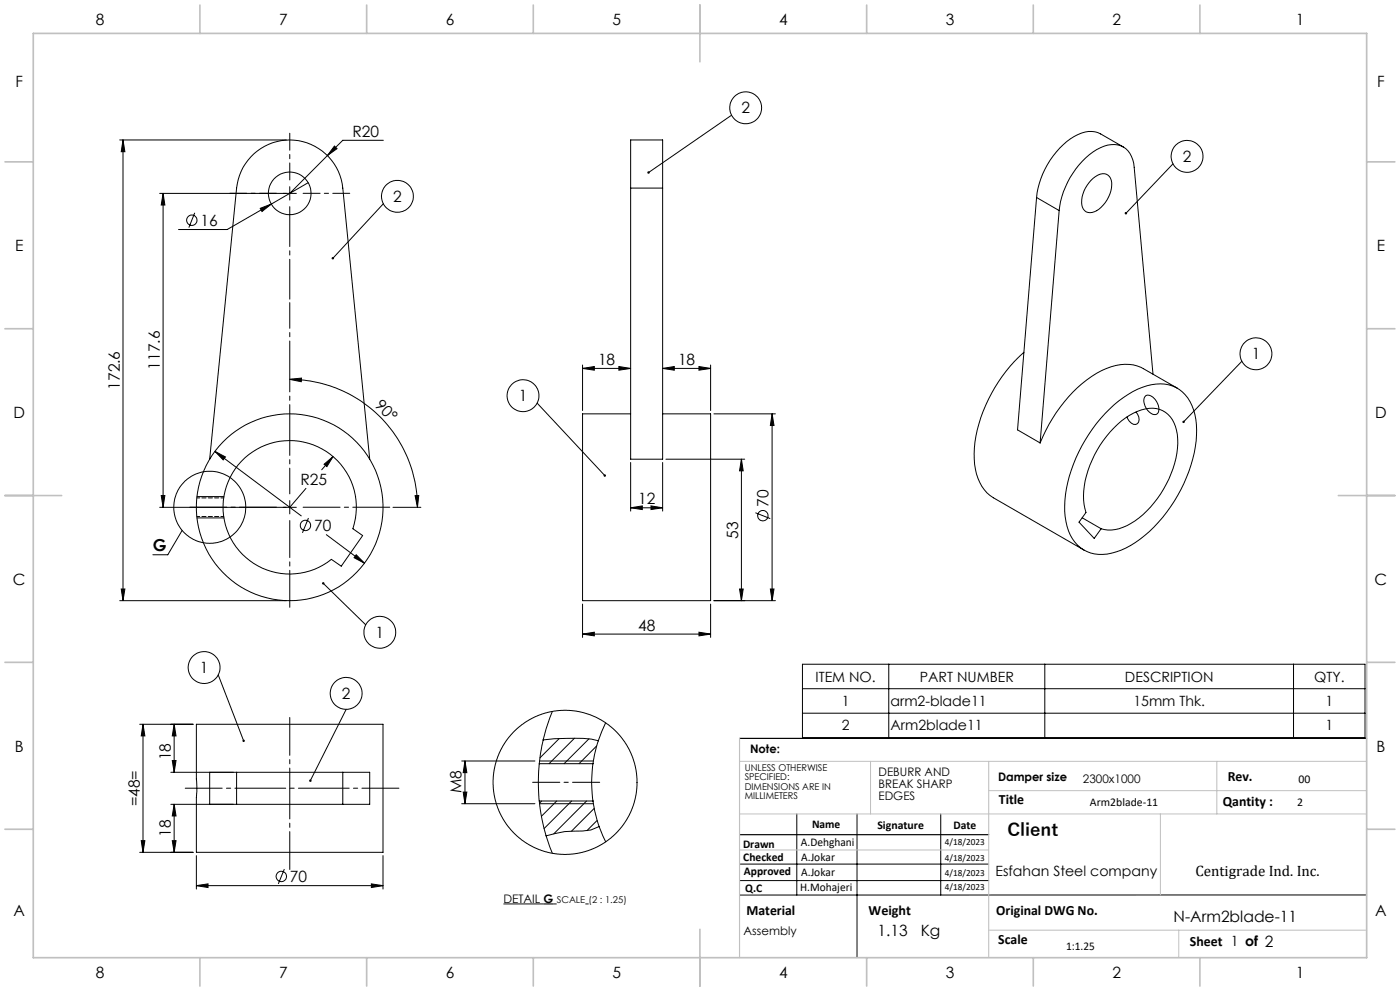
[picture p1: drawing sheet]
<svg xmlns="http://www.w3.org/2000/svg" width="420mm" height="297mm" viewBox="0 0 420 297" stroke-linecap="round" stroke-linejoin="round" font-family="sans-serif">
<g fill="none" stroke="#000" stroke-width=".3">
<path d="M219.5 34.5l-24.9 17.2M35.9 41.9h50M36.9 41.9l.6 3.6h-1.1zM36.9 41.9v138.1M47.9 58h41M48.9 58v94M48.9 58l.6 3.5h-1.1zM86.9 55.9v4.1M92.5 54.7l-11.1 6.5M98.2 46.6l-11.3 11.4M100.3 43.8l.8 .8-2.9 2zM115 42h-12.2l-4.6 4.6"/>
<path d="M189.2 56.4v-14.5h9.6v14.5M189.2 56.4v81.2h9.6v-81.2M189.2 56.4h9.6M311 59.2l6.7 3.9M311 59.2l-5.7 69.6 6.7 3.9M327.3 54l1.3-1.1a2.84 2.84 0 0 1 3.5-.6 2.84 2.84 0 0 1 1.4 3.2 9.3 9.3 0 0 1-5.9 8.2 2.61 2.61 0 0 1-3.1-3 9.7 9.7 0 0 1 2.8-6.7zM337 44.1l-6.8-4a7.8 7.8 0 0 0-8 .8 24.9 24.9 0 0 0-11.2 18.3M351.9 49.1l-14.1 14.8M58.4 63.8l-1.7 4.4M78.1 62.4l3.3-1.2-2.8 2.2zM81.4 61.2l-13.2 7.6h-14.6M115 61.1l-15.1 16.3"/>
<path d="M317.7 63.1a24.8 24.8 0 0 1 12.4-18.8 6.4 6.4 0 0 1 9.3 2.6l.7 2 .2 1.2 5.6 62M317.7 63.1l-5.7 69.6M86.9 113.7l3.6-.4-.1 1.1zM86.9 113.7a38.3 38.3 0 0 1 38.3 38.3M174.8 110.4l3.5-.5v1zM174.8 109.4v13.6M174.8 110.4h14.4M185.7 109.9l3.5 .5-3.5 .5zM198.8 110.4h14.4M198.8 110.4l3.5-.5v1zM209.7 109.9l3.5 .5-3.5 .5zM213.2 109.4v13.6"/>
<path d="M307.2 105.6a45 45 0 0 0-15 30.4 15.2 15.2 0 0 0 4.7 12.4l28.3 16.4M343.7 118.7a2.52 2.52 0 0 1 3.2 1.5 2.74 2.74 0 0 1-.1 4 3.8 3.8 0 0 1-3.6-3.4l.1-1.5zM353.2 116.3l-10.2-5.8a13.2 13.2 0 0 0-12.6 .6 41.7 41.7 0 0 0-18.4 21.6M372.6 108.3l-17.5 18.1M62.9 137.6l8.1-81.2a16 16 0 0 1 15.9-14.5 16 16 0 0 1 15.9 14.5l8.1 81.2M64.5 135.3l3.1 1.6-.6 .9zM64.5 135.3l25.9 19.3M72.4 138.3a20 20 0 0 1 24.8-3.4 20 20 0 0 1 8.7 23.6l2.9 2-6.4 9.2-3-2.1a20 20 0 0 1-27.2-2 20 20 0 0 1 .2-27.3zM97.2 139.1l2.7-2.3-1.8 3zM99.9 136.8l-3.4 4M161.1 120.8l20.3 21.7M189.2 124h-14.4v56h38.4v-56h-14.4"/>
<path d="M189.2 138.6v14.6M198.8 138.6v14.6M199.8 137.6h23.6M214.2 124h18.4M222.4 137.6v42.4M222.4 137.6l.6 3.5h-1.1zM231.6 124l.6 3.5h-1.1zM231.6 124v56M331.5 123.9a27.8 27.8 0 0 1 14-8.6 10.3 10.3 0 0 1 12.6 7.5 30.3 30.3 0 0 1-2.1 20.2 41.8 41.8 0 0 1-18.3 21.2 13.2 13.2 0 0 1-12.7 .6 12.5 12.5 0 0 1-5.5-10 39.8 39.8 0 0 1 8.3-26.3zM334.2 128.2a16.9 16.9 0 0 1 11.7-5.9 7.6 7.6 0 0 1 7.1 6.7 25.5 25.5 0 0 1-3.9 17.6 25.3 25.3 0 0 1-13.4 11.9 9.3 9.3 0 0 1-5.4 0l-2 2.9-4.6-4.9 2.1-2.9a23.5 23.5 0 0 1 2.5-17.2l2.7-4.4zM340.8 123.5a2.2 2.2 0 0 1-.1 3.7 2.78 2.78 0 0 1-2.6-2.2M47.9 152h41"/>
<path d="M48.4 148.5h1.1l-.6 3.5zM54.6 159l-4.3 7.3h-4.4M59.1 148.8h8.1M59.1 155.2h8.1M86.9 150v4M91.8 146.4l-4.9 5.6M92.5 155.3l-1.8 4.4M106.6 148.8h.1M106.6 155.2h.1M117.9 152h8.4M124.5 148.6l1.1-.1-.4 3.5zM189.2 152.2l3.5-.6v1.1z"/>
<path d="M189.2 152.2h9.6M195.3 151.6l3.5 .6-3.5 .5zM226.6 153.7l4.5 1.7M324.7 155.2l5.6 3.3M36.4 176.5h1.1l-.6 3.5zM97 174.8l12.7 12.5M97.9 160.2l11.5 8.6M106.9 166.3l2.5 2.5-3.2-1.7zM221.9 176.5h1.1l-.6 3.5zM231.1 176.5h1.1l-.6 3.5zM35.9 180h50M174.8 190l3.5-.5v1.1z"/>
<path d="M174.8 181v10M174.8 190h38.4M209.7 189.5l3.5 .5-3.5 .6zM213.2 181v10M214.2 180h18.4M240.7 199.1h168.8v21.9h-168.8zM266.6 199.1v21.9M313.4 199.1v21.9M388.1 199.1v21.9M41.9 217.1h16M42.9 217.1v38.3M42.9 217.1l.6 3.5h-1.1z"/>
<path d="M52.2 217.1v14.4M52.2 217.1l.6 3.5h-1.1zM58.9 217.1h56v38.3h-56zM65.5 202.3l7.6 19.7M103.9 212.6l-10.8 21.4M165.7 213.2l-1.9 5.2-.9 3.4M181.7 216.6l-2.2 5.4M240.7 206.4h168.8M240.7 213.7h168.8M51.3 231.5h19.7M51.7 227.9h1.1l-.6 3.6zM62.9 231.5v9.5"/>
<path d="M71 231.5h31.8M71 231.5v9.5M102.8 231.5h8.1v9.5h-8.1M102.8 231.5v9.5M138.5 228.1h22M139 237.4h1.1l-.6 3.5zM139.5 228.1l.6 3.5h-1.1zM139.5 228.1v12.8M161.8 228.9a55.5 55.5 0 0 0 0 11.2M161.8 228.9h16.1M161.9 228.1h16.1M162.9 221.8l7-.5a31.3 31.3 0 0 1 9.6 .7"/>
<path d="M162.9 221.8l-1.1 7.1M167.7 221.4l-5.7 5.7M172.3 221.3l-7.6 7.6M176.7 221.4l-7.5 7.5M177.9 228.9a37.1 37.1 0 0 0 0 11.2M179 223.6l-5.3 5.3M179.5 222l-1.2 4.3-.4 2.6M41.9 255.4h16M42.4 252h1.1l-.6 3.4zM51.3 241h19.7M51.7 252h1.1l-.6 3.4zM52.2 241v14.4"/>
<path d="M52.2 241l.6 3.5h-1.1zM58.9 256.4v10M71 241h31.8M114.9 256.4v10M138.5 240.9h22M161.8 240.1a55.4 55.4 0 0 0 2 10.4M161.8 240.1h16.1M161.9 240.9h16.1M162.5 240.1l-.6 .6M163.8 250.5l1.9 5.2M167 240.1l-4.6 4.5M171.5 240.1l-8.3 8.2"/>
<path d="M176 240.1l-9.9 9.8M177.9 240.1l.5 2.9 1.3 4.7M178.3 242.3l-6.8 6.8M179.1 245.9l-3 3.1M179.7 247.7l-2.4 1-2.6 .4a28.7 28.7 0 0 0-10.9 1.4M179.7 247.7l2 4.6M221.9 259h74.7M239 243.9v24.3M257.1 243.9v43.1M282.2 243.9v24.3M58.9 265.4l3.5-.5v1.1zM58.9 265.4h56"/>
<path d="M85.3 260.5l-1.8 4.4M111.4 264.9l3.5 .5-3.5 .6zM151 270.9h12.1M166 270.9h1M175.6 270.9h1M221.9 263.9h74.7M410 268.2h-188.1"/>
<circle cx="223.7" cy="32.3" r="4.8"/>
<circle cx="86.9" cy="58" r="6.4"/>
<circle cx="119.2" cy="58.8" r="4.8"/>
<circle cx="356.1" cy="46.9" r="4.8"/>
<circle cx="57.5" cy="66" r="1.55"/>
<circle cx="156.9" cy="118.6" r="4.8"/>
<circle cx="376.8" cy="106" r="4.8"/>
<circle cx="62.9" cy="152" r="10.8"/>
<circle cx="86.9" cy="152" r="28"/>
<circle cx="91.7" cy="157.5" r="1.55"/>
<circle cx="228.9" cy="154.6" r="1.56"/>
<circle cx="113.9" cy="189.5" r="4.8"/>
<circle cx="61.2" cy="200.1" r="4.8"/>
<circle cx="103.8" cy="207.8" r="4.8"/>
<circle cx="169.5" cy="234.5" r="21.6"/>
<circle cx="84.4" cy="262.7" r="1.55"/>
</g>
<path d="M163.1 270.9h2.9" fill="none" stroke="#000" stroke-width=".33"/>
<path d="M82.9 152h-26M86.9 156v26M90.9 152h26M55.6 236.2h64.1" fill="none" stroke="#000" stroke-width=".3" stroke-dasharray="15.2 1.3 1.3 1.3" stroke-dashoffset="4.1"/>
<path d="M86.9 215v45.6" fill="none" stroke="#000" stroke-width=".3" stroke-dasharray="15.2 1.3 1.3 1.3" stroke-dashoffset="3.9"/>
<path d="M221.9 221.3h188.1M221.9 250.2h74.7" fill="none" stroke="#000" stroke-width=".35"/>
<path d="M221.9 228.2h188.1M261.2 228.2v15.7M296.6 228.2v58.8M296.6 237h113.4M365.1 228.2v15.7M221.9 243.9h188.1M221.9 254.7h74.7M348.1 243.9v24.3M296.6 278.8h113.4M353.6 278.8v8.2" fill="none" stroke="#c0c0c0" stroke-width=".3"/>
<path d="M221.9 221.3v65.7" fill="none" stroke="#c0c0c0" stroke-width=".35"/>
<g fill="none" stroke="#c0c0c0" stroke-width=".5">
<path d="M10 10h400v277h-400zM60 1.5v8.5M110 1.5v8.5M160 1.5v8.5M210 1.5v17M260 1.5v8.5M310 1.5v8.5M360 1.5v8.5M1.5 48.5h8.5M410 48.5h8.5M1.5 98.5h8.5M410 98.5h8.5"/>
<path d="M1.5 148.5h17M401.5 148.5h17M1.5 198.5h8.5M410 198.5h8.5M1.5 248.5h8.5M410 248.5h8.5M210 278.5v17M60 287v8.5M110 287v8.5M160 287v8.5M260 287v8.5M310 287v8.5"/>
<path d="M360 287v8.5"/>
</g>
<path d="M159.8 234.5h20.1" fill="none" stroke="#000" stroke-width=".3" stroke-dasharray="15.2 1.3 1.3 1.3" stroke-dashoffset="7.1"/>
<path d="M82.9 57.9h-14M86.9 53.9v-14M90.9 57.9h14" fill="none" stroke="#000" stroke-width=".3" stroke-dasharray="15.2 1.3 1.3 1.3" stroke-dashoffset="10.1"/>
<path d="M86.9 61.9v27.8" fill="none" stroke="#000" stroke-width=".3" stroke-dasharray="15.2 1.3 1.3 1.3" stroke-dashoffset="3.3"/>
<path d="M86.9 148v-57.3" fill="none" stroke="#000" stroke-width=".3" stroke-dasharray="15.2 1.3 1.3 1.3" stroke-dashoffset="7.5"/>
<g fill="#000">
<path d="M48.9 58l.6 3.5h-1.1zM48.4 148.5h1.1l-.6 3.5z"/>
<path d="M194.4 51.4l-.2 .4 .4-.1-.3 .2a.37 .37 0 0 0 .5 .1 .37 .37 0 0 0 .1-.5 .37 .37 0 0 0-.5-.1zM181.1 142.3l.2 .6 .4-.1-.3-.3 .4 .2-.1-.5z"/>
<path d="M78.1 62.4l.5 1 2.8-2.2zM97.2 139.1l.9 .7 1.8-3zM64.5 135.3l2.5 2.5 .6-.9zM106.9 166.3l-.7 .8 3.2 1.7zM100.3 43.8l-2.1 2.8 2.9-2zM58.9 265.4l3.5-.5v1.1zM111.4 264.9l3.5 .5-3.5 .6z"/>
<path d="M99.7 77l-.2 .3 .1 .3 .3-.2-.3 .2a.37 .37 0 0 0 .6-.2 .37 .37 0 0 0-.5-.4zM96.7 174.6a.37 .37 0 0 0 .2 .6 .37 .37 0 0 0 .5-.5 .37 .37 0 0 0-.6-.2l.2 .3z"/>
<path d="M185.7 109.9l3.5 .5-3.5 .5zM174.8 110.4l3.5-.5v1z"/>
<path d="M198.8 110.4l3.5-.5v1zM209.7 109.9l3.5 .5-3.5 .5z"/>
<path d="M124.5 148.6l1.1-.1-.4 3.5zM86.9 113.7l3.6-.4-.1 1.1z"/>
<path d="M195.3 151.6l3.5 .6-3.5 .5zM189.2 152.2l3.5-.6v1.1z"/>
<path d="M36.4 176.5h1.1l-.6 3.5zM36.9 41.9l.6 3.6h-1.1z"/>
<path d="M174.8 190l3.5-.5v1.1zM209.7 189.5l3.5 .5-3.5 .6z"/>
<path d="M231.1 176.5h1.1l-.6 3.5zM231.6 124l.6 3.5h-1.1zM139 237.4h1.1l-.6 3.5zM139.5 228.1l.6 3.5h-1.1z"/>
<path d="M42.9 217.1l.6 3.5h-1.1zM42.4 252h1.1l-.6 3.4zM52.2 217.1l.6 3.5h-1.1zM51.7 227.9h1.1l-.6 3.6zM52.2 241l.6 3.5h-1.1zM51.7 252h1.1l-.6 3.4zM222.4 137.6l.6 3.5h-1.1zM221.9 176.5h1.1l-.6 3.5z"/>
<path d="M72.8 221.8l.1 .5 .3 .1-.1-.4 .1 .4 .2-.2-.1-.5zM92.9 233.6l-.2 .4 .3 .3 .1-.3-.1 .3a.38 .38 0 0 0 .5-.4 .38 .38 0 0 0-.6-.3zM337.5 63.6v.6l.3-.3-.3 .3a.38 .38 0 0 0 .5 0 .38 .38 0 0 0 .1-.5 .38 .38 0 0 0-.6-.1zM354.9 126.1l-.1 .5 .3-.2-.3 .3a.35 .35 0 0 0 .5 0 .35 .35 0 0 0 0-.5 .35 .35 0 0 0-.4-.1z"/>
</g>
<path d="M59.1 154.8h8M67.1 149.2h-8" fill="none" stroke="#000" stroke-width=".3" stroke-dasharray="1.3 .6" stroke-dashoffset=".4"/>
<text font-size="5.3" x="302.2" y="250.7">Client</text>
<text font-size="4.9" x="45.9" y="165.2">G</text>
<g font-size="4.7">
<text x="28.7" y="7.6">8</text>
<text x="83.7" y="7.6">7</text>
<text x="133.7" y="7.6">6</text>
<text x="183.7" y="7.6">5</text>
<text x="233.7" y="7.6">4</text>
<text x="283.7" y="7.6">3</text>
<text x="333.7" y="7.6">2</text>
<text x="388.7" y="7.6">1</text>
<text x="4.6" y="26.1">F</text>
<text x="413.1" y="26.1">F</text>
<text x="222.4" y="33.9">2</text>
<text x="105.7" y="41">R20</text>
<text x="354.8" y="48.5">2</text>
<text x="118" y="60.4">2</text>
<text x="60.1" y="67.7">16</text>
<text x="4.5" y="75.3">E</text>
<text x="413" y="75.3">E</text>
<text x="375.5" y="107.6">1</text>
<text x="47.9" y="110.8" transform="rotate(-90 47.9 110.8)">117.6</text>
<text x="179.4" y="109.4">18</text>
<text x="203.4" y="109.4">18</text>
<text x="35.9" y="116.8" transform="rotate(-90 35.9 116.8)">172.6</text>
<text x="4" y="125.3">D</text>
<text x="112.3" y="121.7" transform="rotate(45 112.3 121.7)">90°</text>
<text x="155.6" y="120.2">1</text>
<text x="412.5" y="125.3">D</text>
<text x="90.2" y="145.3">R25</text>
<text x="191.4" y="151.1">12</text>
<text x="230.6" y="152" transform="rotate(-90 230.6 152)">70</text>
<text x="94.2" y="159.2">70</text>
<text x="221.4" y="161.4" transform="rotate(-90 221.4 161.4)">53</text>
<text x="3.9" y="175.3">C</text>
<text x="412.4" y="175.3">C</text>
<text x="112.7" y="191.1">1</text>
<text x="191.4" y="189">48</text>
<text x="60" y="201.7">1</text>
<text x="102.6" y="209.4">2</text>
<text x="4.4" y="225.3">B</text>
<text x="51.3" y="227.8" transform="rotate(-90 51.3 227.8)">18</text>
<text x="412.9" y="225.3">B</text>
<text x="138.5" y="237.7" transform="rotate(-90 138.5 237.7)">M8</text>
<text x="41.9" y="241.6" transform="rotate(-90 41.9 241.6)">=48=</text>
<text x="51.3" y="250.8" transform="rotate(-90 51.3 250.8)">18</text>
<text x="87" y="264.4">70</text>
<text x="4" y="274.6">A</text>
<text x="412.5" y="274.6">A</text>
<text x="263.3" y="280.5">1.13</text>
<text x="276.2" y="280.5">Kg</text>
<text x="352.1" y="276.4">N-Arm2blade-11</text>
<text x="28.7" y="293.1">8</text>
<text x="83.7" y="293.1">7</text>
<text x="133.7" y="293.1">6</text>
<text x="183.7" y="293.1">5</text>
<text x="233.7" y="293.1">4</text>
<text x="283.7" y="293.1">3</text>
<text x="333.7" y="293.1">2</text>
<text x="388.7" y="293.1">1</text>
</g>
<text font-size="4.5" x="358.6" y="262.6">Centigrade Ind. Inc.</text>
<g font-size="4.2">
<text x="244.7" y="204.3">ITEM NO.</text>
<text x="275.9" y="204.3">PART NUMBER</text>
<text x="337.5" y="204.3">DESCRIPTION</text>
<text x="394.2" y="204.3">QTY.</text>
<text x="252.5" y="211.6">1</text>
<text x="267.1" y="211.6">arm2-blade11</text>
<text x="340" y="211.6">15mm Thk.</text>
<text x="397.6" y="211.6">1</text>
<text x="252.5" y="218.9">2</text>
<text x="267.1" y="218.9">Arm2blade11</text>
<text x="397.6" y="218.9">1</text>
<text x="368.3" y="234.1">Rev.</text>
<text x="299.7" y="240.9">Title</text>
<text x="366.8" y="241.6">Qantity :</text>
<text x="298.6" y="262.6">Esfahan Steel company</text>
<text x="223.9" y="274.2">Material</text>
<text x="260.6" y="274.2">Weight</text>
<text x="298.9" y="274.2">Original DWG No.</text>
<text x="299.5" y="282.8">Scale</text>
<text x="357" y="283.6">Sheet 1 of 2</text>
</g>
<g font-size="3.5">
<text x="225" y="225.7">Note:</text>
<text x="263.6" y="232.6">DEBURR AND</text>
<text x="263.6" y="236.1">BREAK SHARP</text>
<text x="263.6" y="239.7">EDGES</text>
<text x="299.4" y="234.1">Damper size</text>
<text x="324.9" y="234.7">2300x1000</text>
<text x="389.6" y="234.7">00</text>
<text x="327" y="241.6">Arm2blade-11</text>
<text x="389.2" y="241.6">2</text>
<text x="243.6" y="248.1">Name</text>
<text x="263.2" y="248.5">Signature</text>
<text x="286" y="248.5">Date</text>
<text x="222.9" y="254">Drawn</text>
<text x="240.3" y="253.6">A.Dehghani</text>
<text x="240.4" y="257.9">A.Jokar</text>
<text x="223" y="258.1">Checked</text>
<text x="223.2" y="262.1">Approved</text>
<text x="240.4" y="262.4">A.Jokar</text>
<text x="223.6" y="267.4">Q.C</text>
<text x="240.1" y="267.1">H.Mohajeri</text>
<text x="151" y="270.5">DETAIL G</text>
<text x="223.1" y="280.2">Assembly</text>
<text x="319.8" y="284.6">1:1.25</text>
</g>
<g font-size="2.8">
<text x="223.4" y="231">UNLESS OTHERWISE</text>
<text x="223.4" y="233.8">SPECIFIED:</text>
<text x="223.4" y="236.7">DIMENSIONS ARE IN</text>
<text x="223.4" y="239.5">MILLIMETERS</text>
<text x="283.5" y="253.2">4/18/2023</text>
<text x="283.5" y="258.1">4/18/2023</text>
<text x="283.5" y="262.7">4/18/2023</text>
<text x="283.5" y="266.6">4/18/2023</text>
<text x="167" y="270.5">SCALE (2 : 1.25)</text>
</g>
</svg>
